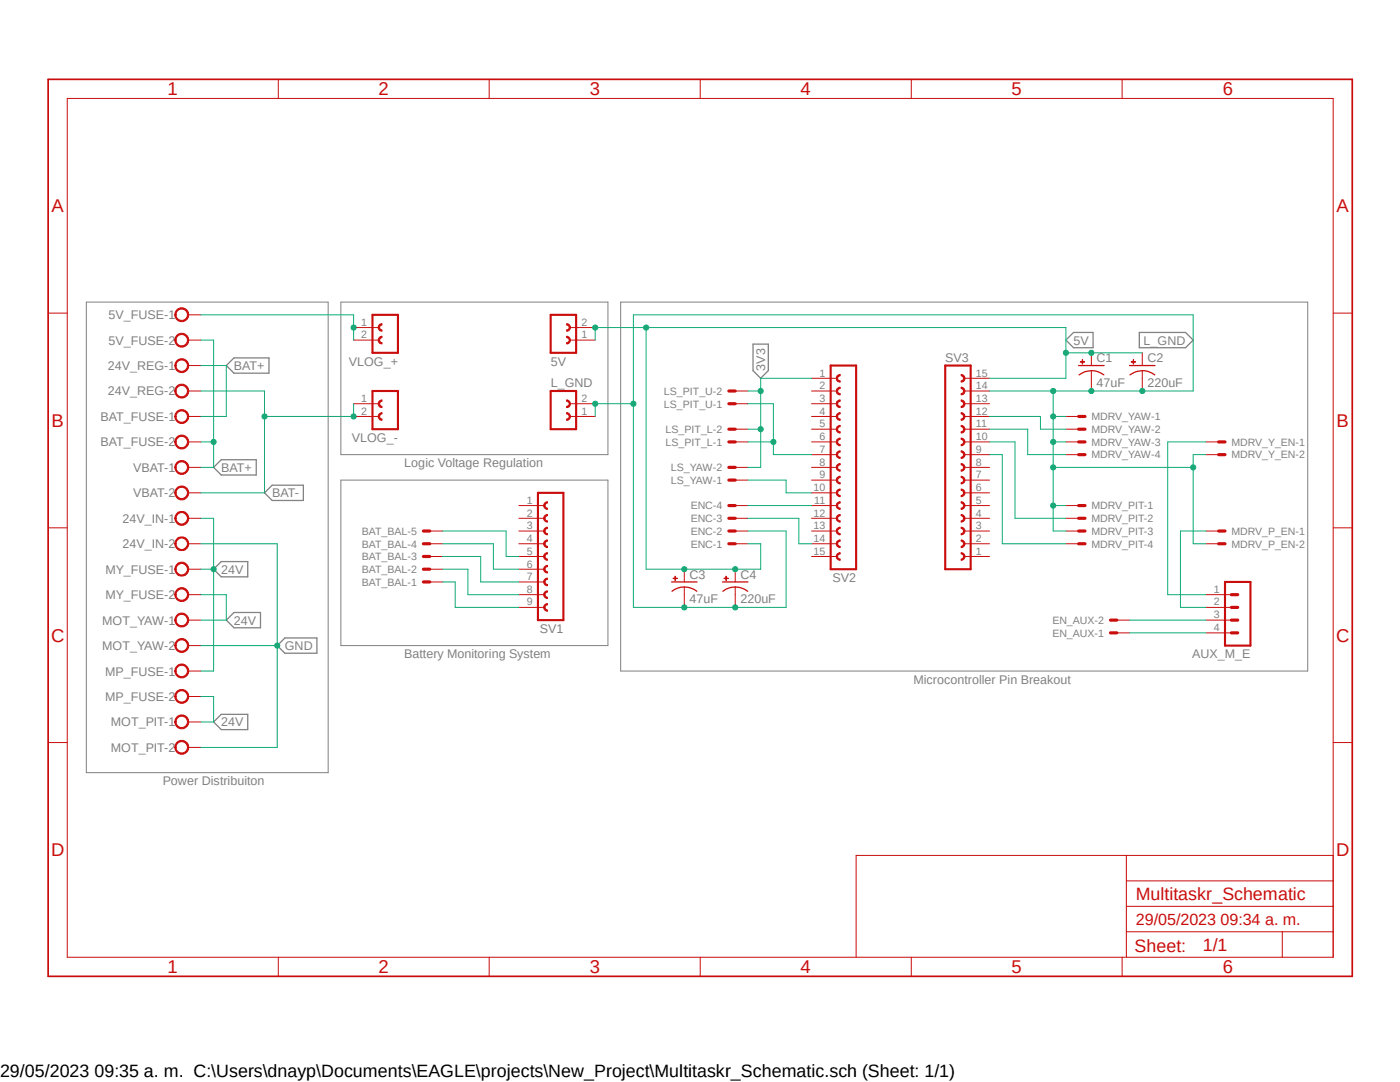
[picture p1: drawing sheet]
<svg xmlns="http://www.w3.org/2000/svg" width="279mm" height="216mm" viewBox="0 0 279 216" stroke-linecap="round" stroke-linejoin="round" font-family="sans-serif">
<path d="M9.1 15.5l261.2 179.9M270.3 15.5l-261.2 179.9" fill="none" stroke="#fff" stroke-width=".2"/>
<path d="M17.2 60.3h48.3v93.9h-48.3zM68 60.3h53.3v30.4h-53.3zM123.9 60.3h137.1v73.6h-137.1zM68 95.8h53.3v33h-53.3z" fill="none" stroke="#808080" stroke-width=".2"/>
<path d="M45.2 72.9l1.5-1.5h7v3.1h-7zM150.3 68.7h3v5.3l-1.5 1.5-1.5-1.5zM212.7 67.9l1.5-1.6h3.9v3.1h-3.9zM227.4 66.3h9.2l1.5 1.6-1.5 1.5h-9.2zM42.6 93.3l1.6-1.6h6.9v3.1h-6.9zM52.8 98.3l1.5-1.5h6.2v3.1h-6.2zM44.2 112.1h5.2v3h-5.2l-1.6-1.5zM45.2 123.7l1.5-1.5h5.3v3.1h-5.3zM55.3 128.8l1.6-1.5h6.3v3h-6.3zM42.6 144.1l1.6-1.6h5.2v3.1h-5.2z" fill="none" stroke="#808080" stroke-width=".25"/>
<g fill="none" stroke="#c90d0c" stroke-width=".2">
<path d="M13.4 19.6h252.7v171.4h-252.7zM55.5 15.8v3.8M97.6 15.8v3.8M139.7 15.8v3.8M181.9 15.8v3.8M223.9 15.8v3.8M9.6 62.5h3.8M266.1 62.5h3.8M9.6 105.3h3.8M266.1 105.3h3.8M9.6 148.2h3.8M266.1 148.2h3.8"/>
<path d="M224.8 170.7v20.3M224.8 175.8h41.3M266.1 170.7h-95.2v20.3M55.5 191v3.8M97.6 191v3.8M139.7 191v3.8M181.9 191v3.8M223.9 191v3.8M224.8 185.9h41.3M224.8 180.8h41.3M255.9 185.9v5.1"/>
</g>
<path d="M9.6 15.8h260.3v179h-260.3z" fill="none" stroke="#c90d0c" stroke-width=".34"/>
<path d="M35.2 61.9a1.4 1.4 0 0 1 2.3 .1 1.4 1.4 0 0 1-.8 2.1 1.4 1.4 0 0 1-1.8-1.3h.2a1.14 1.14 0 0 1 1.5-1.1 1.14 1.14 0 0 1 .6 1.8 1.14 1.14 0 0 1-1.8 0l-.3-.7h-.2z" fill-rule="evenodd" fill="#c90d0c"/>
<path d="M35.2 61.9a1.4 1.4 0 0 1 2.3 .1 1.4 1.4 0 0 1-.8 2.1 1.4 1.4 0 0 1-1.8-1.3h.2a1.14 1.14 0 0 1 1.5-1.1 1.14 1.14 0 0 1 .6 1.8 1.14 1.14 0 0 1-1.8 0l-.3-.7h-.2zM37.5 62.8h2.6" fill="none" stroke="#c90d0c" stroke-width=".2"/>
<path d="M35.2 67a1.4 1.4 0 0 1 2.3 .1 1.4 1.4 0 0 1-.8 2.1 1.4 1.4 0 0 1-1.8-1.3h.2a1.15 1.15 0 0 1 1.7-1 1.15 1.15 0 0 1 .2 2 1.15 1.15 0 0 1-1.8-.6l-.1-.4h-.2z" fill-rule="evenodd" fill="#c90d0c"/>
<path d="M35.2 67a1.4 1.4 0 0 1 2.3 .1 1.4 1.4 0 0 1-.8 2.1 1.4 1.4 0 0 1-1.8-1.3h.2a1.15 1.15 0 0 1 1.7-1 1.15 1.15 0 0 1 .2 2 1.15 1.15 0 0 1-1.8-.6l-.1-.4h-.2zM37.5 67.9h2.6" fill="none" stroke="#c90d0c" stroke-width=".2"/>
<path d="M35.2 72.1a1.4 1.4 0 0 1 2.3 .1 1.4 1.4 0 0 1-.8 2.1 1.4 1.4 0 0 1-1.8-1.4h.2a1.15 1.15 0 0 1 1.7-.9 1.15 1.15 0 0 1 .2 1.9 1.15 1.15 0 0 1-1.8-.5l-.1-.5h-.2z" fill-rule="evenodd" fill="#c90d0c"/>
<path d="M35.2 72.1a1.4 1.4 0 0 1 2.3 .1 1.4 1.4 0 0 1-.8 2.1 1.4 1.4 0 0 1-1.8-1.4h.2a1.15 1.15 0 0 1 1.7-.9 1.15 1.15 0 0 1 .2 1.9 1.15 1.15 0 0 1-1.8-.5l-.1-.5h-.2zM37.5 72.9h2.6" fill="none" stroke="#c90d0c" stroke-width=".2"/>
<path d="M35.2 77.1a1.4 1.4 0 0 1 2.3 .2 1.4 1.4 0 0 1-.8 2.1 1.4 1.4 0 0 1-1.8-1.4h.2a1.15 1.15 0 0 1 1.7-.9 1.15 1.15 0 0 1 .2 1.9 1.15 1.15 0 0 1-1.8-.6l-.1-.4h-.2z" fill-rule="evenodd" fill="#c90d0c"/>
<path d="M35.2 77.1a1.4 1.4 0 0 1 2.3 .2 1.4 1.4 0 0 1-.8 2.1 1.4 1.4 0 0 1-1.8-1.4h.2a1.15 1.15 0 0 1 1.7-.9 1.15 1.15 0 0 1 .2 1.9 1.15 1.15 0 0 1-1.8-.6l-.1-.4h-.2zM37.5 78h2.6" fill="none" stroke="#c90d0c" stroke-width=".2"/>
<path d="M35.2 82.2a1.4 1.4 0 0 1 2.3 .2 1.4 1.4 0 0 1-.8 2.1 1.4 1.4 0 0 1-1.8-1.4h.2a1.15 1.15 0 0 1 1.7-.9 1.15 1.15 0 0 1 .2 1.9 1.15 1.15 0 0 1-1.8-.6l-.1-.4h-.2z" fill-rule="evenodd" fill="#c90d0c"/>
<path d="M35.2 82.2a1.4 1.4 0 0 1 2.3 .2 1.4 1.4 0 0 1-.8 2.1 1.4 1.4 0 0 1-1.8-1.4h.2a1.15 1.15 0 0 1 1.7-.9 1.15 1.15 0 0 1 .2 1.9 1.15 1.15 0 0 1-1.8-.6l-.1-.4h-.2zM37.5 83.1h2.6" fill="none" stroke="#c90d0c" stroke-width=".2"/>
<path d="M35.2 87.3a1.4 1.4 0 0 1 2.3 .2 1.4 1.4 0 0 1-.8 2 1.4 1.4 0 0 1-1.8-1.3h.2a1.15 1.15 0 0 1 1.7-1 1.15 1.15 0 0 1 .2 1.9 1.15 1.15 0 0 1-1.8-.5l-.1-.4h-.2z" fill-rule="evenodd" fill="#c90d0c"/>
<path d="M35.2 87.3a1.4 1.4 0 0 1 2.3 .2 1.4 1.4 0 0 1-.8 2 1.4 1.4 0 0 1-1.8-1.3h.2a1.15 1.15 0 0 1 1.7-1 1.15 1.15 0 0 1 .2 1.9 1.15 1.15 0 0 1-1.8-.5l-.1-.4h-.2zM37.5 88.2h2.6" fill="none" stroke="#c90d0c" stroke-width=".2"/>
<path d="M35.2 92.4a1.39 1.39 0 0 1 2.2 .1 1.39 1.39 0 0 1-.7 2.1 1.39 1.39 0 0 1-1.8-1.3h.2a1.15 1.15 0 0 1 1.7-1 1.15 1.15 0 0 1 .2 1.9 1.15 1.15 0 0 1-1.8-.6l-.1-.3h-.2z" fill-rule="evenodd" fill="#c90d0c"/>
<path d="M35.2 92.4a1.39 1.39 0 0 1 2.2 .1 1.39 1.39 0 0 1-.7 2.1 1.39 1.39 0 0 1-1.8-1.3h.2a1.15 1.15 0 0 1 1.7-1 1.15 1.15 0 0 1 .2 1.9 1.15 1.15 0 0 1-1.8-.6l-.1-.3h-.2zM37.5 93.3h2.6" fill="none" stroke="#c90d0c" stroke-width=".2"/>
<path d="M35.2 97.5a1.39 1.39 0 0 1 2.2 .1 1.39 1.39 0 0 1-.7 2.1 1.39 1.39 0 0 1-1.8-1.4h.2a1.15 1.15 0 0 1 1.7-.9 1.15 1.15 0 0 1 .2 1.9 1.15 1.15 0 0 1-1.8-.6l-.1-.4h-.2z" fill-rule="evenodd" fill="#c90d0c"/>
<path d="M35.2 97.5a1.39 1.39 0 0 1 2.2 .1 1.39 1.39 0 0 1-.7 2.1 1.39 1.39 0 0 1-1.8-1.4h.2a1.15 1.15 0 0 1 1.7-.9 1.15 1.15 0 0 1 .2 1.9 1.15 1.15 0 0 1-1.8-.6l-.1-.4h-.2zM37.5 98.3h2.6" fill="none" stroke="#c90d0c" stroke-width=".2"/>
<path d="M35.2 102.5a1.39 1.39 0 0 1 2.2 .2 1.39 1.39 0 0 1-.7 2.1 1.39 1.39 0 0 1-1.8-1.4h.2a1.15 1.15 0 0 1 1.7-.9 1.15 1.15 0 0 1 .2 1.9 1.15 1.15 0 0 1-1.8-.6l-.1-.4h-.2z" fill-rule="evenodd" fill="#c90d0c"/>
<path d="M35.2 102.5a1.39 1.39 0 0 1 2.2 .2 1.39 1.39 0 0 1-.7 2.1 1.39 1.39 0 0 1-1.8-1.4h.2a1.15 1.15 0 0 1 1.7-.9 1.15 1.15 0 0 1 .2 1.9 1.15 1.15 0 0 1-1.8-.6l-.1-.4h-.2zM37.5 103.4h2.6" fill="none" stroke="#c90d0c" stroke-width=".2"/>
<path d="M35.2 107.6a1.39 1.39 0 0 1 2.2 .2 1.39 1.39 0 0 1-.7 2.1 1.39 1.39 0 0 1-1.8-1.4h.2a1.15 1.15 0 0 1 1.7-1 1.15 1.15 0 0 1 .2 2 1.15 1.15 0 0 1-1.8-.6l-.1-.4h-.2z" fill-rule="evenodd" fill="#c90d0c"/>
<path d="M35.2 107.6a1.39 1.39 0 0 1 2.2 .2 1.39 1.39 0 0 1-.7 2.1 1.39 1.39 0 0 1-1.8-1.4h.2a1.15 1.15 0 0 1 1.7-1 1.15 1.15 0 0 1 .2 2 1.15 1.15 0 0 1-1.8-.6l-.1-.4h-.2zM37.5 108.5h2.6" fill="none" stroke="#c90d0c" stroke-width=".2"/>
<path d="M35.2 112.7a1.39 1.39 0 0 1 2.2 .2 1.39 1.39 0 0 1-.7 2 1.39 1.39 0 0 1-1.8-1.3h.2a1.15 1.15 0 0 1 1.7-1 1.15 1.15 0 0 1 .2 1.9 1.15 1.15 0 0 1-1.8-.5l-.1-.4h-.2z" fill-rule="evenodd" fill="#c90d0c"/>
<path d="M35.2 112.7a1.39 1.39 0 0 1 2.2 .2 1.39 1.39 0 0 1-.7 2 1.39 1.39 0 0 1-1.8-1.3h.2a1.15 1.15 0 0 1 1.7-1 1.15 1.15 0 0 1 .2 1.9 1.15 1.15 0 0 1-1.8-.5l-.1-.4h-.2zM37.5 113.6h2.6" fill="none" stroke="#c90d0c" stroke-width=".2"/>
<path d="M35.2 117.8a1.39 1.39 0 0 1 2.2 .1 1.39 1.39 0 0 1-.7 2.1 1.39 1.39 0 0 1-1.8-1.3h.2a1.15 1.15 0 0 1 1.7-1 1.15 1.15 0 0 1 .2 1.9 1.15 1.15 0 0 1-1.8-.6l-.1-.3h-.2z" fill-rule="evenodd" fill="#c90d0c"/>
<path d="M35.2 117.8a1.39 1.39 0 0 1 2.2 .1 1.39 1.39 0 0 1-.7 2.1 1.39 1.39 0 0 1-1.8-1.3h.2a1.15 1.15 0 0 1 1.7-1 1.15 1.15 0 0 1 .2 1.9 1.15 1.15 0 0 1-1.8-.6l-.1-.3h-.2zM37.5 118.7h2.6" fill="none" stroke="#c90d0c" stroke-width=".2"/>
<path d="M35.2 122.9a1.39 1.39 0 0 1 2.2 .1 1.39 1.39 0 0 1-.7 2.1 1.39 1.39 0 0 1-1.8-1.4h.2a1.15 1.15 0 0 1 1.7-.9 1.15 1.15 0 0 1 .2 1.9 1.15 1.15 0 0 1-1.8-.6l-.1-.4h-.2z" fill-rule="evenodd" fill="#c90d0c"/>
<path d="M35.2 122.9a1.39 1.39 0 0 1 2.2 .1 1.39 1.39 0 0 1-.7 2.1 1.39 1.39 0 0 1-1.8-1.4h.2a1.15 1.15 0 0 1 1.7-.9 1.15 1.15 0 0 1 .2 1.9 1.15 1.15 0 0 1-1.8-.6l-.1-.4h-.2zM37.5 123.7h2.6" fill="none" stroke="#c90d0c" stroke-width=".2"/>
<path d="M35.2 127.9a1.39 1.39 0 0 1 2.2 .2 1.39 1.39 0 0 1-.7 2.1 1.39 1.39 0 0 1-1.8-1.4h.2a1.15 1.15 0 0 1 1.7-.9 1.15 1.15 0 0 1 .2 1.9 1.15 1.15 0 0 1-1.8-.6l-.1-.4h-.2l.1-.5z" fill-rule="evenodd" fill="#c90d0c"/>
<path d="M35.2 127.9a1.39 1.39 0 0 1 2.2 .2 1.39 1.39 0 0 1-.7 2.1 1.39 1.39 0 0 1-1.8-1.4h.2a1.15 1.15 0 0 1 1.7-.9 1.15 1.15 0 0 1 .2 1.9 1.15 1.15 0 0 1-1.8-.6l-.1-.4h-.2l.1-.5zM37.5 128.8h2.6" fill="none" stroke="#c90d0c" stroke-width=".2"/>
<path d="M35.2 133a1.39 1.39 0 0 1 2.2 .2 1.39 1.39 0 0 1-.7 2.1 1.39 1.39 0 0 1-1.8-1.4h.2a1.14 1.14 0 0 1 1.5-1.1 1.14 1.14 0 0 1 .6 1.7 1.14 1.14 0 0 1-1.8 .1l-.3-.7h-.2l.1-.5z" fill-rule="evenodd" fill="#c90d0c"/>
<path d="M35.2 133a1.39 1.39 0 0 1 2.2 .2 1.39 1.39 0 0 1-.7 2.1 1.39 1.39 0 0 1-1.8-1.4h.2a1.14 1.14 0 0 1 1.5-1.1 1.14 1.14 0 0 1 .6 1.7 1.14 1.14 0 0 1-1.8 .1l-.3-.7h-.2l.1-.5zM37.5 133.9h2.6" fill="none" stroke="#c90d0c" stroke-width=".2"/>
<path d="M35.2 138a1.4 1.4 0 0 1 2.3 .2 1.4 1.4 0 0 1-.8 2.1 1.4 1.4 0 0 1-1.8-1.3h.2a1.14 1.14 0 0 1 1.5-1.1 1.14 1.14 0 0 1 .6 1.7 1.14 1.14 0 0 1-1.8 .1l-.3-.7h-.2z" fill-rule="evenodd" fill="#c90d0c"/>
<path d="M35.2 138a1.4 1.4 0 0 1 2.3 .2 1.4 1.4 0 0 1-.8 2.1 1.4 1.4 0 0 1-1.8-1.3h.2a1.14 1.14 0 0 1 1.5-1.1 1.14 1.14 0 0 1 .6 1.7 1.14 1.14 0 0 1-1.8 .1l-.3-.7h-.2zM37.5 139h2.6" fill="none" stroke="#c90d0c" stroke-width=".2"/>
<path d="M35.2 143.1a1.4 1.4 0 0 1 2.3 .2 1.4 1.4 0 0 1-.8 2.1 1.4 1.4 0 0 1-1.8-1.3h.2a1.14 1.14 0 0 1 1.5-1.1 1.14 1.14 0 0 1 .6 1.7 1.14 1.14 0 0 1-1.8 .1l-.3-.7h-.2z" fill-rule="evenodd" fill="#c90d0c"/>
<path d="M35.2 143.1a1.4 1.4 0 0 1 2.3 .2 1.4 1.4 0 0 1-.8 2.1 1.4 1.4 0 0 1-1.8-1.3h.2a1.14 1.14 0 0 1 1.5-1.1 1.14 1.14 0 0 1 .6 1.7 1.14 1.14 0 0 1-1.8 .1l-.3-.7h-.2zM37.5 144.1h2.6" fill="none" stroke="#c90d0c" stroke-width=".2"/>
<path d="M35.2 148.2a1.4 1.4 0 0 1 2.3 .2 1.4 1.4 0 0 1-.8 2.1 1.4 1.4 0 0 1-1.8-1.4h.2a1.14 1.14 0 0 1 1.5-1 1.14 1.14 0 0 1 .6 1.7 1.14 1.14 0 0 1-1.8 .1l-.3-.8h-.2z" fill-rule="evenodd" fill="#c90d0c"/>
<path d="M35.2 148.2a1.4 1.4 0 0 1 2.3 .2 1.4 1.4 0 0 1-.8 2.1 1.4 1.4 0 0 1-1.8-1.4h.2a1.14 1.14 0 0 1 1.5-1 1.14 1.14 0 0 1 .6 1.7 1.14 1.14 0 0 1-1.8 .1l-.3-.8h-.2zM37.5 149.1h2.6" fill="none" stroke="#c90d0c" stroke-width=".2"/>
<path d="M74.3 62.8h5.1" fill="none" stroke="#c90d0c" stroke-width=".42"/>
<path d="M75.6 67.4l.5-.3h.1v.3a.51 .51 0 0 0-.4 .5 .51 .51 0 0 0 .4 .5v.2a.74 .74 0 0 1-.7-.4 .74 .74 0 0 1 .1-.8z" fill-rule="evenodd" fill="#c90d0c"/>
<path d="M75.6 67.4l.5-.3h.1v.3a.51 .51 0 0 0-.4 .5 .51 .51 0 0 0 .4 .5v.2a.74 .74 0 0 1-.7-.4 .74 .74 0 0 1 .1-.8z" fill="none" stroke="#c90d0c" stroke-width=".2"/>
<path d="M75.6 64.9l.5-.3h.1v.3a.49 .49 0 0 0-.4 .4 .49 .49 0 0 0 .4 .5v.3a.74 .74 0 0 1-.7-.4 .74 .74 0 0 1 .1-.8z" fill-rule="evenodd" fill="#c90d0c"/>
<path d="M70.6 65.4h5M70.6 67.9h5M75.6 64.9l.5-.3h.1v.3a.49 .49 0 0 0-.4 .4 .49 .49 0 0 0 .4 .5v.3a.74 .74 0 0 1-.7-.4 .74 .74 0 0 1 .1-.8z" fill="none" stroke="#c90d0c" stroke-width=".2"/>
<path d="M74.3 62.8v7.6h5.1v-7.6M74.3 78h5.1" fill="none" stroke="#c90d0c" stroke-width=".42"/>
<path d="M75.6 82.7l.5-.4h.1v.3a.51 .51 0 0 0-.4 .5 .51 .51 0 0 0 .4 .5v.3a.76 .76 0 0 1-.6-1.2z" fill-rule="evenodd" fill="#c90d0c"/>
<path d="M75.6 82.7l.5-.4h.1v.3a.51 .51 0 0 0-.4 .5 .51 .51 0 0 0 .4 .5v.3a.76 .76 0 0 1-.6-1.2z" fill="none" stroke="#c90d0c" stroke-width=".2"/>
<path d="M75.6 80.1l.5-.3h.1v.3a.51 .51 0 0 0-.4 .5 .51 .51 0 0 0 .4 .5v.2a.74 .74 0 0 1-.7-.4 .74 .74 0 0 1 .1-.8z" fill-rule="evenodd" fill="#c90d0c"/>
<path d="M70.6 80.6h5M70.6 83.1h5M75.6 80.1l.5-.3h.1v.3a.51 .51 0 0 0-.4 .5 .51 .51 0 0 0 .4 .5v.2a.74 .74 0 0 1-.7-.4 .74 .74 0 0 1 .1-.8z" fill="none" stroke="#c90d0c" stroke-width=".2"/>
<path d="M74.3 78v7.6h5.1v-7.6M109.9 70.4h5.1" fill="none" stroke="#c90d0c" stroke-width=".42"/>
<path d="M113.1 64.6a.74 .74 0 0 1 .7 .7 .74 .74 0 0 1-.7 .8v-.3a.49 .49 0 0 0 .5-.5 .49 .49 0 0 0-.5-.4z" fill-rule="evenodd" fill="#c90d0c"/>
<path d="M113.1 64.6a.74 .74 0 0 1 .7 .7 .74 .74 0 0 1-.7 .8v-.3a.49 .49 0 0 0 .5-.5 .49 .49 0 0 0-.5-.4z" fill="none" stroke="#c90d0c" stroke-width=".2"/>
<path d="M113.1 67.1a.76 .76 0 0 1 .7 .8 .76 .76 0 0 1-.7 .7v-.2a.51 .51 0 0 0 .5-.5 .51 .51 0 0 0-.5-.5z" fill-rule="evenodd" fill="#c90d0c"/>
<path d="M113.1 67.1a.76 .76 0 0 1 .7 .8 .76 .76 0 0 1-.7 .7v-.2a.51 .51 0 0 0 .5-.5 .51 .51 0 0 0-.5-.5zM113.7 67.9h5.1M113.7 65.4h5.1" fill="none" stroke="#c90d0c" stroke-width=".2"/>
<path d="M109.9 70.4v-7.6h5.1v7.6M109.9 85.6h5.1" fill="none" stroke="#c90d0c" stroke-width=".42"/>
<path d="M113.1 79.8a.76 .76 0 0 1 .7 .8 .76 .76 0 0 1-.7 .7v-.2a.51 .51 0 0 0 .5-.5 .51 .51 0 0 0-.5-.5z" fill-rule="evenodd" fill="#c90d0c"/>
<path d="M113.1 79.8a.76 .76 0 0 1 .7 .8 .76 .76 0 0 1-.7 .7v-.2a.51 .51 0 0 0 .5-.5 .51 .51 0 0 0-.5-.5z" fill="none" stroke="#c90d0c" stroke-width=".2"/>
<path d="M113.1 82.3a.76 .76 0 0 1 .7 .8 .76 .76 0 0 1-.7 .8v-.3a.51 .51 0 0 0 .5-.5 .51 .51 0 0 0-.5-.5z" fill-rule="evenodd" fill="#c90d0c"/>
<path d="M113.1 82.3a.76 .76 0 0 1 .7 .8 .76 .76 0 0 1-.7 .8v-.3a.51 .51 0 0 0 .5-.5 .51 .51 0 0 0-.5-.5zM113.7 83.1h5.1M113.7 80.6h5.1M85.8 116.1h2.5M85.8 113.6h2.5M85.8 111h2.5M85.8 108.5h2.5M85.8 106h2.5" fill="none" stroke="#c90d0c" stroke-width=".2"/>
<path d="M107.4 98.3h5M109.9 85.6v-7.6h5.1v7.6" fill="none" stroke="#c90d0c" stroke-width=".42"/>
<path d="M84.5 116.1h1.3M84.5 113.6h1.3M84.5 111h1.3M84.5 108.5h1.3M84.5 106h1.3" fill="none" stroke="#c90d0c" stroke-width=".64"/>
<path d="M108.6 105.5l.5-.3h.2v.3a.51 .51 0 0 0-.5 .5 .51 .51 0 0 0 .5 .5v.2a.76 .76 0 0 1-.7-1.2z" fill-rule="evenodd" fill="#c90d0c"/>
<path d="M108.6 105.5l.5-.3h.2v.3a.51 .51 0 0 0-.5 .5 .51 .51 0 0 0 .5 .5v.2a.76 .76 0 0 1-.7-1.2z" fill="none" stroke="#c90d0c" stroke-width=".2"/>
<path d="M108.6 103l.5-.3h.2v.2a.51 .51 0 0 0-.5 .5 .51 .51 0 0 0 .5 .5v.3a.76 .76 0 0 1-.7-1.2z" fill-rule="evenodd" fill="#c90d0c"/>
<path d="M108.6 103l.5-.3h.2v.2a.51 .51 0 0 0-.5 .5 .51 .51 0 0 0 .5 .5v.3a.76 .76 0 0 1-.7-1.2z" fill="none" stroke="#c90d0c" stroke-width=".2"/>
<path d="M108.6 100.5l.5-.4h.2v.3a.51 .51 0 0 0-.5 .5 .51 .51 0 0 0 .5 .5v.2a.76 .76 0 0 1-.7-1.1z" fill-rule="evenodd" fill="#c90d0c"/>
<path d="M108.6 100.5l.5-.4h.2v.3a.51 .51 0 0 0-.5 .5 .51 .51 0 0 0 .5 .5v.2a.76 .76 0 0 1-.7-1.1z" fill="none" stroke="#c90d0c" stroke-width=".2"/>
<path d="M107.4 98.3v25.4h5v-25.4" fill="none" stroke="#c90d0c" stroke-width=".42"/>
<path d="M108.6 110.6l.5-.3h.2v.2a.51 .51 0 0 0-.5 .5 .51 .51 0 0 0 .5 .5v.3a.76 .76 0 0 1-.7-1.2z" fill-rule="evenodd" fill="#c90d0c"/>
<path d="M108.6 110.6l.5-.3h.2v.2a.51 .51 0 0 0-.5 .5 .51 .51 0 0 0 .5 .5v.3a.76 .76 0 0 1-.7-1.2z" fill="none" stroke="#c90d0c" stroke-width=".2"/>
<path d="M108.6 108.1l.5-.4h.2v.3a.51 .51 0 0 0-.5 .5 .51 .51 0 0 0 .5 .5v.3a.76 .76 0 0 1-.7-1.2z" fill-rule="evenodd" fill="#c90d0c"/>
<path d="M108.6 108.1l.5-.4h.2v.3a.51 .51 0 0 0-.5 .5 .51 .51 0 0 0 .5 .5v.3a.76 .76 0 0 1-.7-1.2z" fill="none" stroke="#c90d0c" stroke-width=".2"/>
<path d="M108.6 113.2l.5-.4h.2v.3a.51 .51 0 0 0-.5 .5 .51 .51 0 0 0 .5 .5v.2a.76 .76 0 0 1-.7-1.1z" fill-rule="evenodd" fill="#c90d0c"/>
<path d="M108.6 113.2l.5-.4h.2v.3a.51 .51 0 0 0-.5 .5 .51 .51 0 0 0 .5 .5v.2a.76 .76 0 0 1-.7-1.1z" fill="none" stroke="#c90d0c" stroke-width=".2"/>
<path d="M108.6 115.7l.5-.3h.2v.2a.51 .51 0 0 0-.5 .5 .51 .51 0 0 0 .5 .5v.3a.76 .76 0 0 1-.7-1.2z" fill-rule="evenodd" fill="#c90d0c"/>
<path d="M108.6 115.7l.5-.3h.2v.2a.51 .51 0 0 0-.5 .5 .51 .51 0 0 0 .5 .5v.3a.76 .76 0 0 1-.7-1.2z" fill="none" stroke="#c90d0c" stroke-width=".2"/>
<path d="M108.6 118.2l.5-.3h.2v.3a.51 .51 0 0 0-.5 .5 .51 .51 0 0 0 .5 .5v.2a.76 .76 0 0 1-.7-1.2z" fill-rule="evenodd" fill="#c90d0c"/>
<path d="M108.6 118.2l.5-.3h.2v.3a.51 .51 0 0 0-.5 .5 .51 .51 0 0 0 .5 .5v.2a.76 .76 0 0 1-.7-1.2z" fill="none" stroke="#c90d0c" stroke-width=".2"/>
<path d="M108.6 120.8l.5-.4h.2v.3a.51 .51 0 0 0-.5 .5 .51 .51 0 0 0 .5 .5v.3a.76 .76 0 0 1-.7-1.2z" fill-rule="evenodd" fill="#c90d0c"/>
<path d="M103.5 100.9h5.1M103.5 103.4h5.1M103.5 106h5.1M103.5 108.5h5.1M103.5 111h5.1M103.5 113.6h5.1M103.5 116.1h5.1M103.5 118.7h5.1M103.5 121.2h5.1M108.6 120.8l.5-.4h.2v.3a.51 .51 0 0 0-.5 .5 .51 .51 0 0 0 .5 .5v.3a.76 .76 0 0 1-.7-1.2z" fill="none" stroke="#c90d0c" stroke-width=".2"/>
<path d="M165.8 72.9h5.1" fill="none" stroke="#c90d0c" stroke-width=".42"/>
<path d="M167 80.1l.5-.3h.2v.3a.51 .51 0 0 0-.5 .5 .51 .51 0 0 0 .5 .5v.2a.75 .75 0 0 1-.7-.3 .75 .75 0 0 1 0-.9z" fill-rule="evenodd" fill="#c90d0c"/>
<path d="M167 80.1l.5-.3h.2v.3a.51 .51 0 0 0-.5 .5 .51 .51 0 0 0 .5 .5v.2a.75 .75 0 0 1-.7-.3 .75 .75 0 0 1 0-.9z" fill="none" stroke="#c90d0c" stroke-width=".2"/>
<path d="M167 77.6l.5-.3h.2v.2a.51 .51 0 0 0-.5 .5 .51 .51 0 0 0 .5 .5v.3a.75 .75 0 0 1-.7-.4 .75 .75 0 0 1 0-.8z" fill-rule="evenodd" fill="#c90d0c"/>
<path d="M167 77.6l.5-.3h.2v.2a.51 .51 0 0 0-.5 .5 .51 .51 0 0 0 .5 .5v.3a.75 .75 0 0 1-.7-.4 .75 .75 0 0 1 0-.8z" fill="none" stroke="#c90d0c" stroke-width=".2"/>
<path d="M167 75.1l.5-.4h.2v.3a.51 .51 0 0 0-.5 .5 .51 .51 0 0 0 .5 .5v.2a.75 .75 0 0 1-.7-.3 .75 .75 0 0 1 0-.8z" fill-rule="evenodd" fill="#c90d0c"/>
<path d="M167 75.1l.5-.4h.2v.3a.51 .51 0 0 0-.5 .5 .51 .51 0 0 0 .5 .5v.2a.75 .75 0 0 1-.7-.3 .75 .75 0 0 1 0-.8z" fill="none" stroke="#c90d0c" stroke-width=".2"/>
<path d="M167 85.2l.5-.3h.2v.2a.51 .51 0 0 0-.5 .5 .51 .51 0 0 0 .5 .5v.3a.76 .76 0 0 1-.7-.4 .76 .76 0 0 1 0-.8z" fill-rule="evenodd" fill="#c90d0c"/>
<path d="M167 85.2l.5-.3h.2v.2a.51 .51 0 0 0-.5 .5 .51 .51 0 0 0 .5 .5v.3a.76 .76 0 0 1-.7-.4 .76 .76 0 0 1 0-.8z" fill="none" stroke="#c90d0c" stroke-width=".2"/>
<path d="M167 82.7l.5-.4h.2v.3a.51 .51 0 0 0-.5 .5 .51 .51 0 0 0 .5 .5v.3a.76 .76 0 0 1-.7-.4 .76 .76 0 0 1 0-.8z" fill-rule="evenodd" fill="#c90d0c"/>
<path d="M167 82.7l.5-.4h.2v.3a.51 .51 0 0 0-.5 .5 .51 .51 0 0 0 .5 .5v.3a.76 .76 0 0 1-.7-.4 .76 .76 0 0 1 0-.8z" fill="none" stroke="#c90d0c" stroke-width=".2"/>
<path d="M167 92.8l.5-.3h.2v.3a.51 .51 0 0 0-.5 .5 .51 .51 0 0 0 .5 .5v.2a.76 .76 0 0 1-.7-.4 .76 .76 0 0 1 0-.8z" fill-rule="evenodd" fill="#c90d0c"/>
<path d="M167 92.8l.5-.3h.2v.3a.51 .51 0 0 0-.5 .5 .51 .51 0 0 0 .5 .5v.2a.76 .76 0 0 1-.7-.4 .76 .76 0 0 1 0-.8z" fill="none" stroke="#c90d0c" stroke-width=".2"/>
<path d="M167 90.3l.5-.3h.2v.2a.51 .51 0 0 0-.5 .5 .51 .51 0 0 0 .5 .5v.3a.76 .76 0 0 1-.7-.4 .76 .76 0 0 1 0-.8z" fill-rule="evenodd" fill="#c90d0c"/>
<path d="M167 90.3l.5-.3h.2v.2a.51 .51 0 0 0-.5 .5 .51 .51 0 0 0 .5 .5v.3a.76 .76 0 0 1-.7-.4 .76 .76 0 0 1 0-.8z" fill="none" stroke="#c90d0c" stroke-width=".2"/>
<path d="M167 87.8l.5-.4h.2v.3a.51 .51 0 0 0-.5 .5 .51 .51 0 0 0 .5 .5v.2a.76 .76 0 0 1-.7-.3 .76 .76 0 0 1 0-.8z" fill-rule="evenodd" fill="#c90d0c"/>
<path d="M167 87.8l.5-.4h.2v.3a.51 .51 0 0 0-.5 .5 .51 .51 0 0 0 .5 .5v.2a.76 .76 0 0 1-.7-.3 .76 .76 0 0 1 0-.8z" fill="none" stroke="#c90d0c" stroke-width=".2"/>
<path d="M167 97.9l.5-.3h.2v.2a.51 .51 0 0 0-.5 .5 .51 .51 0 0 0 .5 .5v.3a.76 .76 0 0 1-.7-.4 .76 .76 0 0 1 0-.8z" fill-rule="evenodd" fill="#c90d0c"/>
<path d="M167 97.9l.5-.3h.2v.2a.51 .51 0 0 0-.5 .5 .51 .51 0 0 0 .5 .5v.3a.76 .76 0 0 1-.7-.4 .76 .76 0 0 1 0-.8z" fill="none" stroke="#c90d0c" stroke-width=".2"/>
<path d="M167 95.4l.5-.4h.2v.3a.51 .51 0 0 0-.5 .5 .51 .51 0 0 0 .5 .5v.3a.76 .76 0 0 1-.7-.4 .76 .76 0 0 1 0-.8z" fill-rule="evenodd" fill="#c90d0c"/>
<path d="M167 95.4l.5-.4h.2v.3a.51 .51 0 0 0-.5 .5 .51 .51 0 0 0 .5 .5v.3a.76 .76 0 0 1-.7-.4 .76 .76 0 0 1 0-.8z" fill="none" stroke="#c90d0c" stroke-width=".2"/>
<path d="M167 105.5l.5-.3h.2v.3a.51 .51 0 0 0-.5 .5 .51 .51 0 0 0 .5 .5v.2a.76 .76 0 0 1-.7-.4 .76 .76 0 0 1 0-.8z" fill-rule="evenodd" fill="#c90d0c"/>
<path d="M167 105.5l.5-.3h.2v.3a.51 .51 0 0 0-.5 .5 .51 .51 0 0 0 .5 .5v.2a.76 .76 0 0 1-.7-.4 .76 .76 0 0 1 0-.8z" fill="none" stroke="#c90d0c" stroke-width=".2"/>
<path d="M167 103l.5-.3h.2v.2a.51 .51 0 0 0-.5 .5 .51 .51 0 0 0 .5 .5v.3a.76 .76 0 0 1-.7-.4 .76 .76 0 0 1 0-.8z" fill-rule="evenodd" fill="#c90d0c"/>
<path d="M167 103l.5-.3h.2v.2a.51 .51 0 0 0-.5 .5 .51 .51 0 0 0 .5 .5v.3a.76 .76 0 0 1-.7-.4 .76 .76 0 0 1 0-.8z" fill="none" stroke="#c90d0c" stroke-width=".2"/>
<path d="M167 100.5l.5-.4h.2v.3a.51 .51 0 0 0-.5 .5 .51 .51 0 0 0 .5 .5v.2a.76 .76 0 0 1-.7-.3 .76 .76 0 0 1 0-.8z" fill-rule="evenodd" fill="#c90d0c"/>
<path d="M167 100.5l.5-.4h.2v.3a.51 .51 0 0 0-.5 .5 .51 .51 0 0 0 .5 .5v.2a.76 .76 0 0 1-.7-.3 .76 .76 0 0 1 0-.8z" fill="none" stroke="#c90d0c" stroke-width=".2"/>
<path d="M167 110.6l.5-.3h.2v.2a.51 .51 0 0 0-.5 .5 .51 .51 0 0 0 .5 .5v.3a.76 .76 0 0 1-.7-.4 .76 .76 0 0 1 0-.8z" fill-rule="evenodd" fill="#c90d0c"/>
<path d="M167 110.6l.5-.3h.2v.2a.51 .51 0 0 0-.5 .5 .51 .51 0 0 0 .5 .5v.3a.76 .76 0 0 1-.7-.4 .76 .76 0 0 1 0-.8z" fill="none" stroke="#c90d0c" stroke-width=".2"/>
<path d="M167 108.1l.5-.4h.2v.3a.51 .51 0 0 0-.5 .5 .51 .51 0 0 0 .5 .5v.3a.76 .76 0 0 1-.7-.4 .76 .76 0 0 1 0-.8z" fill-rule="evenodd" fill="#c90d0c"/>
<g fill="none" stroke="#c90d0c" stroke-width=".2">
<path d="M162 75.5h5M162 78h5M162 80.6h5M162 83.1h5M162 85.6h5M162 88.2h5M162 90.7h5M162 93.3h5M162 95.8h5M162 98.3h5M162 100.9h5M162 103.4h5"/>
<path d="M162 106h5M162 108.5h5M162 111h5M167 108.1l.5-.4h.2v.3a.51 .51 0 0 0-.5 .5 .51 .51 0 0 0 .5 .5v.3a.76 .76 0 0 1-.7-.4 .76 .76 0 0 1 0-.8z"/>
</g>
<path d="M165.8 72.9v40.7h5.1v-40.7M188.6 113.6h5.1" fill="none" stroke="#c90d0c" stroke-width=".42"/>
<path d="M191.8 105.2a.76 .76 0 0 1 .8 .8 .76 .76 0 0 1-.8 .7v-.2a.51 .51 0 0 0 .5-.5 .51 .51 0 0 0-.5-.5z" fill-rule="evenodd" fill="#c90d0c"/>
<path d="M191.8 105.2a.76 .76 0 0 1 .8 .8 .76 .76 0 0 1-.8 .7v-.2a.51 .51 0 0 0 .5-.5 .51 .51 0 0 0-.5-.5z" fill="none" stroke="#c90d0c" stroke-width=".2"/>
<path d="M191.8 107.7a.76 .76 0 0 1 .8 .8 .76 .76 0 0 1-.8 .8v-.3a.51 .51 0 0 0 .5-.5 .51 .51 0 0 0-.5-.5z" fill-rule="evenodd" fill="#c90d0c"/>
<path d="M191.8 107.7a.76 .76 0 0 1 .8 .8 .76 .76 0 0 1-.8 .8v-.3a.51 .51 0 0 0 .5-.5 .51 .51 0 0 0-.5-.5z" fill="none" stroke="#c90d0c" stroke-width=".2"/>
<path d="M191.8 110.3a.76 .76 0 0 1 .8 .7 .76 .76 0 0 1-.8 .8v-.3a.51 .51 0 0 0 .5-.5 .51 .51 0 0 0-.5-.5z" fill-rule="evenodd" fill="#c90d0c"/>
<path d="M191.8 110.3a.76 .76 0 0 1 .8 .7 .76 .76 0 0 1-.8 .8v-.3a.51 .51 0 0 0 .5-.5 .51 .51 0 0 0-.5-.5z" fill="none" stroke="#c90d0c" stroke-width=".2"/>
<path d="M191.8 100.1a.76 .76 0 0 1 .8 .8 .76 .76 0 0 1-.8 .7v-.2a.51 .51 0 0 0 .5-.5 .51 .51 0 0 0-.5-.5z" fill-rule="evenodd" fill="#c90d0c"/>
<path d="M191.8 100.1a.76 .76 0 0 1 .8 .8 .76 .76 0 0 1-.8 .7v-.2a.51 .51 0 0 0 .5-.5 .51 .51 0 0 0-.5-.5z" fill="none" stroke="#c90d0c" stroke-width=".2"/>
<path d="M191.8 102.7a.76 .76 0 0 1 .8 .7 .76 .76 0 0 1-.8 .8v-.3a.51 .51 0 0 0 .5-.5 .51 .51 0 0 0-.5-.5z" fill-rule="evenodd" fill="#c90d0c"/>
<path d="M191.8 102.7a.76 .76 0 0 1 .8 .7 .76 .76 0 0 1-.8 .8v-.3a.51 .51 0 0 0 .5-.5 .51 .51 0 0 0-.5-.5z" fill="none" stroke="#c90d0c" stroke-width=".2"/>
<path d="M191.8 92.5a.76 .76 0 0 1 .8 .8 .76 .76 0 0 1-.8 .7v-.2a.51 .51 0 0 0 .5-.5 .51 .51 0 0 0-.5-.5z" fill-rule="evenodd" fill="#c90d0c"/>
<path d="M191.8 92.5a.76 .76 0 0 1 .8 .8 .76 .76 0 0 1-.8 .7v-.2a.51 .51 0 0 0 .5-.5 .51 .51 0 0 0-.5-.5z" fill="none" stroke="#c90d0c" stroke-width=".2"/>
<path d="M191.8 95a.76 .76 0 0 1 .8 .8 .76 .76 0 0 1-.8 .8v-.3a.51 .51 0 0 0 .5-.5 .51 .51 0 0 0-.5-.5z" fill-rule="evenodd" fill="#c90d0c"/>
<path d="M191.8 95a.76 .76 0 0 1 .8 .8 .76 .76 0 0 1-.8 .8v-.3a.51 .51 0 0 0 .5-.5 .51 .51 0 0 0-.5-.5z" fill="none" stroke="#c90d0c" stroke-width=".2"/>
<path d="M191.8 97.6a.76 .76 0 0 1 .8 .7 .76 .76 0 0 1-.8 .8v-.3a.51 .51 0 0 0 .5-.5 .51 .51 0 0 0-.5-.5z" fill-rule="evenodd" fill="#c90d0c"/>
<path d="M191.8 97.6a.76 .76 0 0 1 .8 .7 .76 .76 0 0 1-.8 .8v-.3a.51 .51 0 0 0 .5-.5 .51 .51 0 0 0-.5-.5z" fill="none" stroke="#c90d0c" stroke-width=".2"/>
<path d="M191.8 87.4a.76 .76 0 0 1 .8 .8 .76 .76 0 0 1-.8 .7v-.2a.51 .51 0 0 0 .5-.5 .51 .51 0 0 0-.5-.5z" fill-rule="evenodd" fill="#c90d0c"/>
<path d="M191.8 87.4a.76 .76 0 0 1 .8 .8 .76 .76 0 0 1-.8 .7v-.2a.51 .51 0 0 0 .5-.5 .51 .51 0 0 0-.5-.5z" fill="none" stroke="#c90d0c" stroke-width=".2"/>
<path d="M191.8 90a.76 .76 0 0 1 .8 .7 .76 .76 0 0 1-.8 .8v-.3a.51 .51 0 0 0 .5-.5 .51 .51 0 0 0-.5-.5z" fill-rule="evenodd" fill="#c90d0c"/>
<path d="M191.8 90a.76 .76 0 0 1 .8 .7 .76 .76 0 0 1-.8 .8v-.3a.51 .51 0 0 0 .5-.5 .51 .51 0 0 0-.5-.5z" fill="none" stroke="#c90d0c" stroke-width=".2"/>
<path d="M191.8 79.8a.76 .76 0 0 1 .8 .8 .76 .76 0 0 1-.8 .7v-.2a.51 .51 0 0 0 .5-.5 .51 .51 0 0 0-.5-.5z" fill-rule="evenodd" fill="#c90d0c"/>
<path d="M191.8 79.8a.76 .76 0 0 1 .8 .8 .76 .76 0 0 1-.8 .7v-.2a.51 .51 0 0 0 .5-.5 .51 .51 0 0 0-.5-.5z" fill="none" stroke="#c90d0c" stroke-width=".2"/>
<path d="M191.8 82.3a.76 .76 0 0 1 .8 .8 .76 .76 0 0 1-.8 .8v-.3a.51 .51 0 0 0 .5-.5 .51 .51 0 0 0-.5-.5z" fill-rule="evenodd" fill="#c90d0c"/>
<path d="M191.8 82.3a.76 .76 0 0 1 .8 .8 .76 .76 0 0 1-.8 .8v-.3a.51 .51 0 0 0 .5-.5 .51 .51 0 0 0-.5-.5z" fill="none" stroke="#c90d0c" stroke-width=".2"/>
<path d="M191.8 84.9a.76 .76 0 0 1 .8 .7 .76 .76 0 0 1-.8 .8v-.3a.51 .51 0 0 0 .5-.5 .51 .51 0 0 0-.5-.5z" fill-rule="evenodd" fill="#c90d0c"/>
<path d="M191.8 84.9a.76 .76 0 0 1 .8 .7 .76 .76 0 0 1-.8 .8v-.3a.51 .51 0 0 0 .5-.5 .51 .51 0 0 0-.5-.5z" fill="none" stroke="#c90d0c" stroke-width=".2"/>
<path d="M191.8 74.7a.76 .76 0 0 1 .8 .8 .76 .76 0 0 1-.8 .7v-.2a.51 .51 0 0 0 .5-.5 .51 .51 0 0 0-.5-.5z" fill-rule="evenodd" fill="#c90d0c"/>
<path d="M191.8 74.7a.76 .76 0 0 1 .8 .8 .76 .76 0 0 1-.8 .7v-.2a.51 .51 0 0 0 .5-.5 .51 .51 0 0 0-.5-.5z" fill="none" stroke="#c90d0c" stroke-width=".2"/>
<path d="M191.8 77.3a.76 .76 0 0 1 .8 .7 .76 .76 0 0 1-.8 .8v-.3a.51 .51 0 0 0 .5-.5 .51 .51 0 0 0-.5-.5z" fill-rule="evenodd" fill="#c90d0c"/>
<g fill="none" stroke="#c90d0c" stroke-width=".2">
<path d="M191.8 77.3a.76 .76 0 0 1 .8 .7 .76 .76 0 0 1-.8 .8v-.3a.51 .51 0 0 0 .5-.5 .51 .51 0 0 0-.5-.5zM192.4 78h5.1M192.4 75.5h5.1M217.8 74v1.5M192.4 98.3h5.1M192.4 95.8h5.1M192.4 93.3h5.1M192.4 90.7h5.1M192.4 88.2h5.1M192.4 85.6h5.1M192.4 83.1h5.1M192.4 80.6h5.1"/>
<path d="M192.4 111h5.1M192.4 108.5h5.1M192.4 106h5.1M192.4 103.4h5.1M192.4 100.9h5.1"/>
</g>
<path d="M188.6 113.6v-40.7h5.1v40.7" fill="none" stroke="#c90d0c" stroke-width=".42"/>
<path d="M215.3 72.9h5M215.3 74.8a4 4 0 0 1 5 0" fill="none" stroke="#c90d0c" stroke-width=".25"/>
<path d="M215.6 72.2l.9 .1z" fill-rule="evenodd" fill="#c90d0c"/>
<path d="M215.6 72.2l.9 .1z" fill="none" stroke="#c90d0c" stroke-width=".2"/>
<path d="M216 71.8l.1 .8z" fill-rule="evenodd" fill="#c90d0c"/>
<path d="M216 71.8l.1 .8zM217.8 70.4v2.5M217.8 75.5v2.5M228 74v1.5" fill="none" stroke="#c90d0c" stroke-width=".2"/>
<path d="M225.4 72.9h5.1M225.5 74.8a4 4 0 0 1 5 0" fill="none" stroke="#c90d0c" stroke-width=".25"/>
<path d="M225.8 72.2l.8 .1z" fill-rule="evenodd" fill="#c90d0c"/>
<path d="M225.8 72.2l.8 .1z" fill="none" stroke="#c90d0c" stroke-width=".2"/>
<path d="M226.1 71.8l.1 .8z" fill-rule="evenodd" fill="#c90d0c"/>
<g fill="none" stroke="#c90d0c" stroke-width=".2">
<path d="M226.1 71.8l.1 .8zM228 70.4v2.5M228 75.5v2.5M212.7 83.1h2.6M212.7 85.6h2.6M212.7 88.2h2.6M212.7 90.7h2.6M240.7 88.2h2.5M240.7 90.7h2.5M136.6 117.1v1.6M146.7 100.9h2.6M146.7 103.4h2.6"/>
<path d="M146.7 106h2.6M146.7 108.5h2.6M212.7 100.9h2.6M212.7 103.4h2.6M212.7 106h2.6M212.7 108.5h2.6M240.7 106h2.5M240.7 108.5h2.5M240.7 118.7h5M222.9 123.7h2.5M222.9 126.3h2.5M240.7 121.2h5"/>
<path d="M240.7 123.7h5M240.7 126.3h5"/>
</g>
<g fill="none" stroke="#c90d0c" stroke-width=".64">
<path d="M215.3 83.1h1.2M215.3 85.6h1.2M215.3 88.2h1.2M215.3 90.7h1.2M243.2 88.2h1.3M243.2 90.7h1.3M145.5 100.9h1.2M145.5 103.4h1.2M145.5 106h1.2M145.5 108.5h1.2M215.3 100.9h1.2M215.3 103.4h1.2"/>
<path d="M215.3 106h1.2M215.3 108.5h1.2M243.2 106h1.3M243.2 108.5h1.3M245.7 118.7h1.3M221.6 123.7h1.3M221.6 126.3h1.3M245.7 123.7h1.3M245.7 121.2h1.3M245.7 126.3h1.3"/>
</g>
<path d="M244.5 116.1h5.1v12.7h-5.1z" fill="none" stroke="#c90d0c" stroke-width=".42"/>
<path d="M134 116.1h5.1M134.1 118a4 4 0 0 1 5 0" fill="none" stroke="#c90d0c" stroke-width=".25"/>
<path d="M134.3 115.4h.9z" fill-rule="evenodd" fill="#c90d0c"/>
<path d="M134.3 115.4h.9z" fill="none" stroke="#c90d0c" stroke-width=".2"/>
<path d="M134.7 115l.1 .8z" fill-rule="evenodd" fill="#c90d0c"/>
<path d="M134.7 115l.1 .8zM136.6 113.6v2.5M136.6 118.7v2.5M146.7 117.1v1.6" fill="none" stroke="#c90d0c" stroke-width=".2"/>
<path d="M144.2 116.1h5.1M144.3 118a4 4 0 0 1 4.9 0" fill="none" stroke="#c90d0c" stroke-width=".25"/>
<path d="M144.5 115.4h.8z" fill-rule="evenodd" fill="#c90d0c"/>
<path d="M144.5 115.4h.8z" fill="none" stroke="#c90d0c" stroke-width=".2"/>
<path d="M144.9 115v.8z" fill-rule="evenodd" fill="#c90d0c"/>
<path d="M146.7 78h2.6M146.7 93.3h2.6M146.7 95.8h2.6M146.7 85.6h2.6M146.7 88.2h2.6M146.7 80.6h2.6M144.9 115v.8zM146.7 113.6v2.5M146.7 118.7v2.5" fill="none" stroke="#c90d0c" stroke-width=".2"/>
<path d="M145.5 78h1.2M145.5 93.3h1.2M145.5 95.8h1.2M145.5 85.6h1.2M145.5 88.2h1.2M145.5 80.6h1.2" fill="none" stroke="#c90d0c" stroke-width=".64"/>
<path d="M40.1 67.9h2.5v25.4h-2.5M40.1 88.2h2.5" fill="none" stroke="#0dab76" stroke-width=".2"/>
<circle cx="42.6" cy="88.2" r=".51" fill="#0dab76"/>
<g fill="none" stroke="#0dab76" stroke-width=".2">
<path d="M40.1 72.9h5.1v10.2h-5.1M40.1 78h12.7v20.3h-12.7M70.6 80.6v2.5h-17.8"/>
<circle cx="42.6" cy="88.2" r=".51"/>
</g>
<circle cx="70.6" cy="83.1" r=".51" fill="#0dab76"/>
<circle cx="70.6" cy="83.1" r=".51" fill="none" stroke="#0dab76" stroke-width=".2"/>
<circle cx="52.8" cy="83.1" r=".51" fill="#0dab76"/>
<g fill="none" stroke="#0dab76" stroke-width=".2">
<path d="M40.1 103.4h2.5v30.5M40.1 113.6h2.5"/>
<circle cx="52.8" cy="83.1" r=".51"/>
</g>
<circle cx="42.6" cy="113.6" r=".51" fill="#0dab76"/>
<g fill="none" stroke="#0dab76" stroke-width=".2">
<path d="M40.1 118.7h5.1v5h-5.1M40.1 108.5h15.2v40.6h-15.2M40.1 133.9h2.5M40.1 139h2.5v5.1h-2.5M40.1 128.8h15.2"/>
<circle cx="42.6" cy="113.6" r=".51"/>
</g>
<circle cx="55.3" cy="128.8" r=".51" fill="#0dab76"/>
<g fill="none" stroke="#0dab76" stroke-width=".2">
<path d="M70.6 62.8v5.1"/>
<circle cx="55.3" cy="128.8" r=".51"/>
</g>
<circle cx="70.6" cy="65.4" r=".51" fill="#0dab76"/>
<g fill="none" stroke="#0dab76" stroke-width=".2">
<path d="M40.1 62.8h30.5M228 70.4h-15.3v5.1h-15.2M88.3 116.1h2.5v5.1h12.7M88.3 111h7.6v5.1h7.6M88.3 113.6h5.1v5.1h10.1M88.3 108.5h10.2v5.1h5M88.3 106h12.7v5h2.5"/>
<circle cx="70.6" cy="65.4" r=".51"/>
</g>
<circle cx="217.8" cy="70.4" r=".51" fill="#0dab76"/>
<g fill="none" stroke="#0dab76" stroke-width=".2">
<path d="M128.9 65.4h-10.1v2.5"/>
<circle cx="217.8" cy="70.4" r=".51"/>
</g>
<circle cx="118.8" cy="65.4" r=".51" fill="#0dab76"/>
<g fill="none" stroke="#0dab76" stroke-width=".2">
<path d="M128.9 65.4h83.8v5"/>
<circle cx="118.8" cy="65.4" r=".51"/>
</g>
<circle cx="212.7" cy="70.4" r=".51" fill="#0dab76"/>
<g fill="none" stroke="#0dab76" stroke-width=".2">
<path d="M136.6 113.6h15.2"/>
<circle cx="212.7" cy="70.4" r=".51"/>
</g>
<circle cx="146.7" cy="113.6" r=".51" fill="#0dab76"/>
<g fill="none" stroke="#0dab76" stroke-width=".2">
<path d="M128.9 113.6h7.7M149.3 108.5h2.5v5.1"/>
<circle cx="146.7" cy="113.6" r=".51"/>
</g>
<circle cx="136.6" cy="113.6" r=".51" fill="#0dab76"/>
<g fill="none" stroke="#0dab76" stroke-width=".2">
<path d="M128.9 65.4v48.2"/>
<circle cx="136.6" cy="113.6" r=".51"/>
</g>
<circle cx="128.9" cy="65.4" r=".51" fill="#0dab76"/>
<g fill="none" stroke="#0dab76" stroke-width=".2">
<path d="M217.8 78h10.2"/>
<circle cx="128.9" cy="65.4" r=".51"/>
</g>
<circle cx="217.8" cy="78" r=".51" fill="#0dab76"/>
<g fill="none" stroke="#0dab76" stroke-width=".2">
<path d="M197.5 78h20.3M126.4 80.6h-7.6v2.5"/>
<circle cx="217.8" cy="78" r=".51"/>
</g>
<circle cx="118.8" cy="80.6" r=".51" fill="#0dab76"/>
<g fill="none" stroke="#0dab76" stroke-width=".2">
<path d="M228 78h10.1v-15.2h-111.7v17.8"/>
<circle cx="118.8" cy="80.6" r=".51"/>
</g>
<circle cx="228" cy="78" r=".51" fill="#0dab76"/>
<g fill="none" stroke="#0dab76" stroke-width=".2">
<path d="M210.2 93.3v12.7h2.5M210.2 100.9h2.5"/>
<circle cx="228" cy="78" r=".51"/>
</g>
<circle cx="210.2" cy="100.9" r=".51" fill="#0dab76"/>
<g fill="none" stroke="#0dab76" stroke-width=".2">
<path d="M210.2 83.1v10.2M210.2 88.2h2.5"/>
<circle cx="210.2" cy="100.9" r=".51"/>
</g>
<circle cx="210.2" cy="88.2" r=".51" fill="#0dab76"/>
<g fill="none" stroke="#0dab76" stroke-width=".2">
<path d="M210.2 83.1h2.5M210.2 93.3h27.9"/>
<circle cx="210.2" cy="88.2" r=".51"/>
</g>
<circle cx="210.2" cy="93.3" r=".51" fill="#0dab76"/>
<g fill="none" stroke="#0dab76" stroke-width=".2">
<path d="M240.7 90.7h-2.6v17.8"/>
<circle cx="210.2" cy="93.3" r=".51"/>
</g>
<circle cx="238.1" cy="93.3" r=".51" fill="#0dab76"/>
<g fill="none" stroke="#0dab76" stroke-width=".2">
<path d="M210.2 78v5.1M238.1 108.5h2.6"/>
<circle cx="238.1" cy="93.3" r=".51"/>
</g>
<circle cx="210.2" cy="83.1" r=".51" fill="#0dab76"/>
<circle cx="210.2" cy="83.1" r=".51" fill="none" stroke="#0dab76" stroke-width=".2"/>
<circle cx="210.2" cy="78" r=".51" fill="#0dab76"/>
<g fill="none" stroke="#0dab76" stroke-width=".2">
<path d="M136.6 121.2h20.3"/>
<circle cx="210.2" cy="78" r=".51"/>
</g>
<circle cx="146.7" cy="121.2" r=".51" fill="#0dab76"/>
<g fill="none" stroke="#0dab76" stroke-width=".2">
<path d="M149.3 106h7.6v15.2M126.4 121.2h10.2"/>
<circle cx="146.7" cy="121.2" r=".51"/>
</g>
<circle cx="136.6" cy="121.2" r=".51" fill="#0dab76"/>
<g fill="none" stroke="#0dab76" stroke-width=".2">
<path d="M126.4 80.6v40.6"/>
<circle cx="136.6" cy="121.2" r=".51"/>
</g>
<circle cx="126.4" cy="80.6" r=".51" fill="#0dab76"/>
<g fill="none" stroke="#0dab76" stroke-width=".2">
<path d="M149.3 88.2h5M149.3 95.8h7.6v2.5h5.1M149.3 80.6h5v10.1M197.5 83.1h10.1v2.5h5.1M197.5 85.6h7.6v5.1h7.6M197.5 90.7h2.5v17.8h12.7M197.5 88.2h5.1v15.2h10.1M240.7 88.2h-7.7v30.5h7.7M149.3 103.4h10.1v5.1h2.6M149.3 100.9h12.7M240.7 106h-5.1v15.2h5.1M225.4 123.7h15.3"/>
<path d="M225.4 126.3h15.3"/>
<circle cx="126.4" cy="80.6" r=".51"/>
</g>
<circle cx="154.3" cy="88.2" r=".51" fill="#0dab76"/>
<g fill="none" stroke="#0dab76" stroke-width=".2">
<path d="M151.8 78v15.3h-2.5M149.3 85.6h2.5M154.3 90.7h7.7"/>
<circle cx="154.3" cy="88.2" r=".51"/>
</g>
<circle cx="151.8" cy="85.6" r=".51" fill="#0dab76"/>
<g fill="none" stroke="#0dab76" stroke-width=".2">
<path d="M151.8 75.5v2.5h-2.5"/>
<circle cx="151.8" cy="85.6" r=".51"/>
</g>
<circle cx="151.8" cy="78" r=".51" fill="#0dab76"/>
<g fill="none" stroke="#0dab76" stroke-width=".2">
<path d="M151.8 75.5h10.2"/>
<circle cx="151.8" cy="78" r=".51"/>
</g>
<g font-size="3.7" fill="#c90d0c">
<text x="33.4" y="19">1</text>
<text x="75.6" y="19">2</text>
<text x="117.7" y="19">3</text>
<text x="159.8" y="19">4</text>
<text x="201.9" y="19">5</text>
<text x="244" y="19">6</text>
<text x="10.3" y="42.4">A</text>
<text x="266.7" y="42.4">A</text>
<text x="10.3" y="85.2">B</text>
<text x="266.7" y="85.2">B</text>
<text x="10.2" y="128.1">C</text>
<text x="266.7" y="128.1">C</text>
<text x="10.2" y="170.9">D</text>
<text x="266.7" y="170.9">D</text>
<text x="33.4" y="194.2">1</text>
<text x="75.6" y="194.2">2</text>
<text x="117.7" y="194.2">3</text>
<text x="159.8" y="194.2">4</text>
<text x="201.9" y="194.2">5</text>
<text x="244" y="194.2">6</text>
</g>
<g font-size="3.6" fill="#c90d0c">
<text x="226.7" y="179.6">Multitaskr_Schematic</text>
<text x="226.4" y="189.9">Sheet:</text>
<text x="240" y="189.7">1/1</text>
</g>
<text font-size="3.6" x="0" y="214.9">29/05/2023 09:35 a. m. C:\Users\dnayp\Documents\EAGLE\projects\New_Project\Multitaskr_Schematic.sch (Sheet: 1/1)</text>
<text font-size="3.2" fill="#c90d0c" x="226.7" y="184.7">29/05/2023 09:34 a. m.</text>
<g font-size="2.5" fill="#808080">
<text x="21.7" y="63.7">5V_FUSE-1</text>
<text x="21.7" y="68.8">5V_FUSE-2</text>
<text x="214.3" y="68.8">5V</text>
<text x="228.2" y="68.8">L_GND</text>
<text x="21.5" y="73.8">24V_REG-1</text>
<text x="46.7" y="73.8">BAT+</text>
<text x="69.6" y="72.9">VLOG_+</text>
<text x="109.9" y="77.3">L_GND</text>
<text x="109.9" y="73.1">5V</text>
<text x="152.7" y="74" transform="rotate(-90 152.7 74)">3V3</text>
<text x="188.6" y="72.2">SV3</text>
<text x="218.8" y="77.1">47uF</text>
<text x="218.8" y="72.3">C1</text>
<text x="229" y="77.1">220uF</text>
<text x="229" y="72.3">C2</text>
<text x="20.1" y="84">BAT_FUSE-1</text>
<text x="21.5" y="78.9">24V_REG-2</text>
<text x="20.1" y="89.1">BAT_FUSE-2</text>
<text x="70.2" y="88.2">VLOG_-</text>
<text x="26.6" y="94.2">VBAT-1</text>
<text x="44.2" y="94.2">BAT+</text>
<text x="80.7" y="93.3">Logic Voltage Regulation</text>
<text x="26.6" y="99.2">VBAT-2</text>
<text x="54.3" y="99.2">BAT-</text>
<text x="24.5" y="104.3">24V_IN-1</text>
<text x="24.5" y="109.4">24V_IN-2</text>
<text x="21" y="114.5">MY_FUSE-1</text>
<text x="21" y="119.6">MY_FUSE-2</text>
<text x="44.2" y="114.5">24V</text>
<text x="137.6" y="115.5">C3</text>
<text x="147.8" y="115.5">C4</text>
<text x="166.2" y="116.1">SV2</text>
<text x="20.4" y="124.6">MOT_YAW-1</text>
<text x="46.7" y="124.6">24V</text>
<text x="137.6" y="120.3">47uF</text>
<text x="147.8" y="120.3">220uF</text>
<text x="20.4" y="129.7">MOT_YAW-2</text>
<text x="56.9" y="129.7">GND</text>
<text x="80.7" y="131.4">Battery Monitoring System</text>
<text x="107.7" y="126.3">SV1</text>
<text x="237.9" y="131.4">AUX_M_E</text>
<text x="21" y="134.8">MP_FUSE-1</text>
<text x="182.3" y="136.4">Microcontroller Pin Breakout</text>
<text x="21" y="139.9">MP_FUSE-2</text>
<text x="22.1" y="145">MOT_PIT-1</text>
<text x="44.2" y="145">24V</text>
<text x="22.1" y="150">MOT_PIT-2</text>
<text x="32.5" y="156.7">Power Distribuiton</text>
</g>
<g font-size="2.1" fill="#808080">
<text x="72.1" y="65">1</text>
<text x="116" y="65">2</text>
<text x="72.1" y="67.5">2</text>
<text x="116" y="67.5">1</text>
<text x="163.5" y="75.1">1</text>
<text x="163.5" y="77.7">2</text>
<text x="194.8" y="77.7">14</text>
<text x="194.8" y="75.1">15</text>
<text x="72.1" y="80.2">1</text>
<text x="72.1" y="82.8">2</text>
<text x="116" y="82.8">1</text>
<text x="116" y="80.2">2</text>
<text x="132.5" y="78.8">LS_PIT_U-2</text>
<text x="132.5" y="81.3">LS_PIT_U-1</text>
<text x="163.5" y="80.2">3</text>
<text x="163.5" y="82.8">4</text>
<text x="194.8" y="82.8">12</text>
<text x="194.8" y="80.2">13</text>
<text x="217.8" y="83.9">MDRV_YAW-1</text>
<text x="132.8" y="86.4">LS_PIT_L-2</text>
<text x="132.8" y="88.9">LS_PIT_L-1</text>
<text x="163.5" y="85.3">5</text>
<text x="163.5" y="87.8">6</text>
<text x="194.8" y="87.8">10</text>
<text x="194.8" y="85.3">11</text>
<text x="217.8" y="86.4">MDRV_YAW-2</text>
<text x="217.8" y="88.9">MDRV_YAW-3</text>
<text x="245.7" y="88.9">MDRV_Y_EN-1</text>
<text x="133.9" y="94">LS_YAW-2</text>
<text x="163.5" y="90.4">7</text>
<text x="163.5" y="92.9">8</text>
<text x="163.5" y="95.5">9</text>
<text x="194.8" y="95.5">7</text>
<text x="194.8" y="92.9">8</text>
<text x="194.8" y="90.4">9</text>
<text x="217.8" y="91.5">MDRV_YAW-4</text>
<text x="245.7" y="91.5">MDRV_Y_EN-2</text>
<text x="105.1" y="100.5">1</text>
<text x="133.9" y="96.6">LS_YAW-1</text>
<text x="137.8" y="101.6">ENC-4</text>
<text x="162.3" y="98">10</text>
<text x="162.5" y="100.5">11</text>
<text x="194.8" y="100.5">5</text>
<text x="194.8" y="98">6</text>
<text x="217.8" y="101.6">MDRV_PIT-1</text>
<text x="72.2" y="106.7">BAT_BAL-5</text>
<text x="105.1" y="103.1">2</text>
<text x="105.1" y="105.6">3</text>
<text x="137.8" y="106.7">ENC-2</text>
<text x="137.8" y="104.2">ENC-3</text>
<text x="162.3" y="103.1">12</text>
<text x="162.3" y="105.6">13</text>
<text x="194.8" y="105.6">3</text>
<text x="194.8" y="103.1">4</text>
<text x="217.8" y="104.2">MDRV_PIT-2</text>
<text x="217.8" y="106.7">MDRV_PIT-3</text>
<text x="245.7" y="106.7">MDRV_P_EN-1</text>
<text x="72.2" y="111.8">BAT_BAL-3</text>
<text x="72.2" y="109.3">BAT_BAL-4</text>
<text x="105.1" y="108.2">4</text>
<text x="105.1" y="110.7">5</text>
<text x="105.1" y="113.2">6</text>
<text x="137.8" y="109.3">ENC-1</text>
<text x="162.3" y="108.2">14</text>
<text x="162.3" y="110.7">15</text>
<text x="194.8" y="110.7">1</text>
<text x="194.8" y="108.2">2</text>
<text x="217.8" y="109.3">MDRV_PIT-4</text>
<text x="245.7" y="109.3">MDRV_P_EN-2</text>
<text x="72.2" y="116.9">BAT_BAL-1</text>
<text x="72.2" y="114.3">BAT_BAL-2</text>
<text x="105.1" y="115.8">7</text>
<text x="105.1" y="118.3">8</text>
<text x="242.2" y="118.3">1</text>
<text x="105.1" y="120.8">9</text>
<text x="210" y="124.5">EN_AUX-2</text>
<text x="242.2" y="120.8">2</text>
<text x="242.2" y="123.4">3</text>
<text x="242.2" y="125.9">4</text>
<text x="210" y="127">EN_AUX-1</text>
</g>
</svg>
